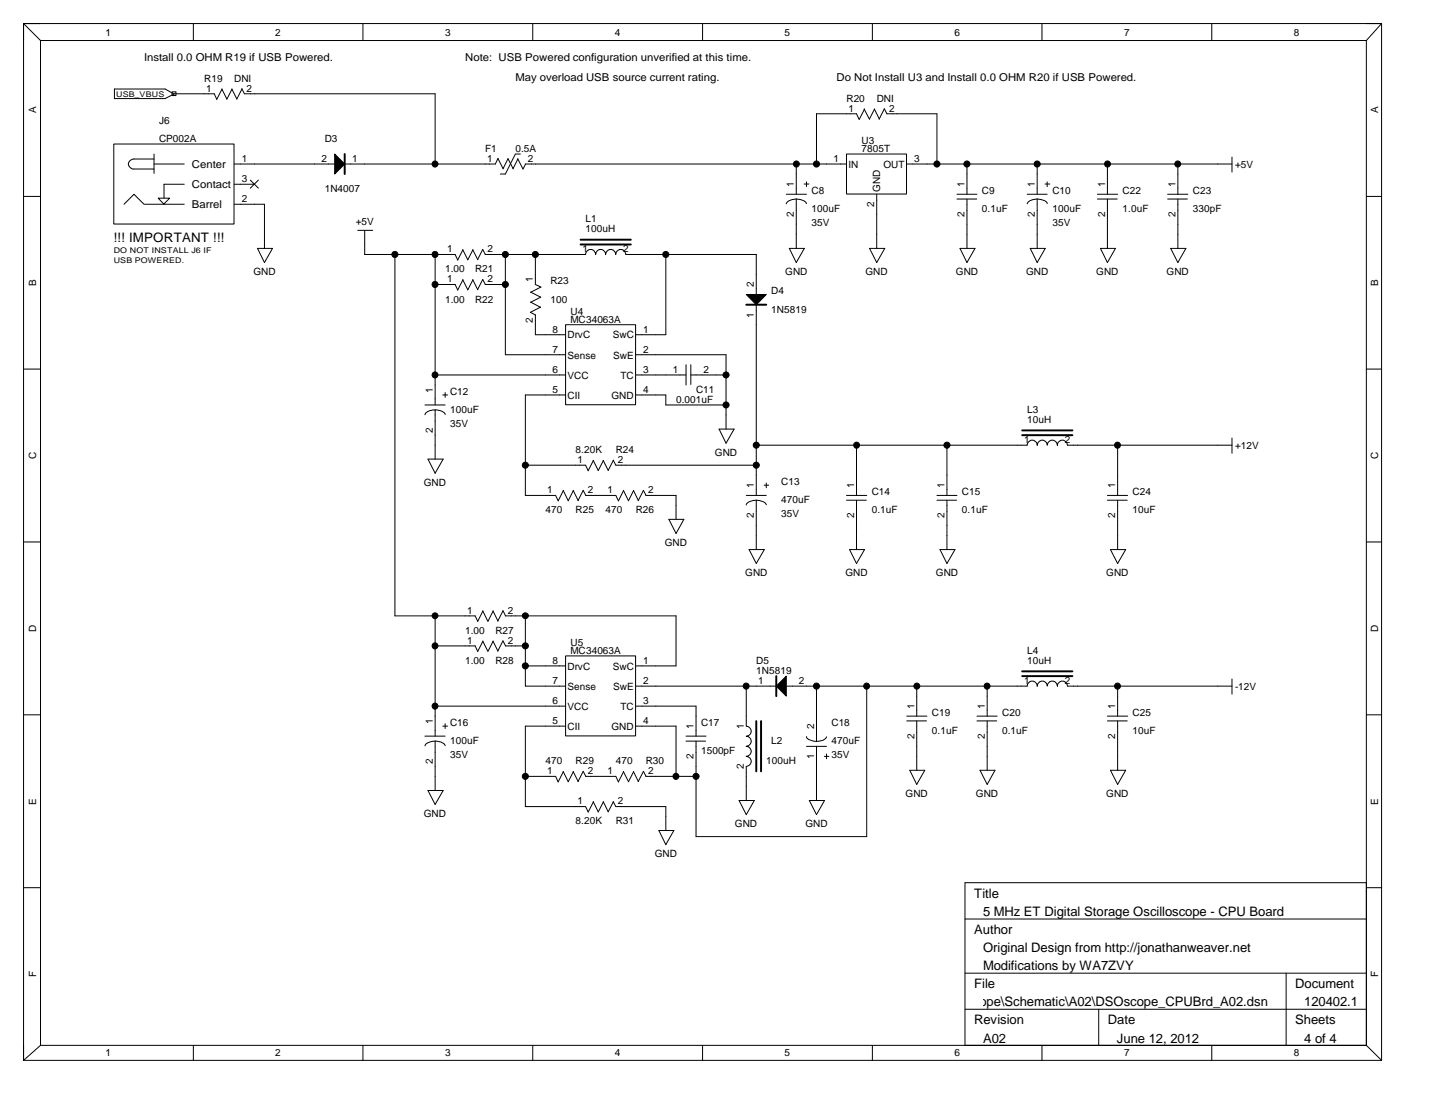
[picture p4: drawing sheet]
<svg xmlns="http://www.w3.org/2000/svg" width="279mm" height="216mm" viewBox="0 0 279 216" stroke-linecap="round" stroke-linejoin="round" font-family="sans-serif">
<g fill="none" stroke="#000" stroke-width=".19">
<path d="M4.6 4.6h264.4M4.6 4.6v201.8M4.6 4.6l3.3 3.3M7.9 7.9h258.1M7.9 7.9v195.6M22.3 17.3h9.8l1.8 1-1.8 .9h-9.8zM33.5 17.9h.8v.7h-.8zM33.9 18.3h7.8l.5 1.1M37.6 4.6v3.3M43.2 17.3l1 2M43.2 17.3l-1 2M45.2 17.3l-1 2"/>
<path d="M47.1 17.3l.5 1h37.1v13.6M47.1 17.3l-1 2-1-2M70.7 4.6v3.3M103.7 4.6v3.3M136.8 4.6v3.3M169.9 4.6v3.3M202.9 4.6v3.3M235.9 4.6v3.3M266 7.9v195.6M269 4.6v201.8M269 4.6l-3 3.3M4.6 38.2h3.3"/>
<path d="M22.2 28h23.4v15.6h-23.4zM24.1 39.8l2-2 1.9 2h7.9M26.1 32.9h3.9M30 31h-3.9a.99 .99 0 0 0-1.1 .8 .99 .99 0 0 0 .8 1.1h.2M30 30v3.8M30 31.9h5.9M31.9 39.7l1.1-1.1h-2.2l1.1 1.2M35.9 35.9h-4v2.7M45.6 35.9h3.9M45.6 31.9h19.6M45.6 39.8h5.9v8.6M48.7 35.1l1.6 1.5"/>
<path d="M50.3 35.1l-1.6 1.5M65.2 30l1.9 1.9-1.9 2zM97 30.8l-.6 1.1h-29.3M97 30.9l1 2M98.9 30.9l1 2M98.9 30.9l-1 2M100.8 30.9l1 2 .5-1M100.9 30.9l-1 2M101.3 30h-1l-1.9 3.9h-1M102.3 31.9h62.5M153.1 37.8h3.9M155 38.7a2.02 2.02 0 0 0-1.9 1"/>
<path d="M155 38.7a2.14 2.14 0 0 1 2 .9M155 31.9v5.9M155 38.7v9.7M156.6 35.8h.9M157 35.4v.9M164.8 30h11.7v7.8h-11.7zM167.3 23.3l-.5-1.1h-7.8v9.7M168.2 21.2l1.1 2M168.3 21.2l-1 2M170.2 21.2l1 2M170.3 21.2l-1 2M170.7 37.8v10.6"/>
<path d="M172.6 22.2h9.8v9.7M172.7 22.2l-.5-1-1 2M176.5 31.9h63.4M186.3 37.8h3.9M186.3 38.7h3.9M188.3 31.9v5.9M188.3 38.7v9.7M200 37.8h3.9M201.9 38.7a2.02 2.02 0 0 0-1.9 1M201.9 38.7a2.16 2.16 0 0 1 2 .9M201.9 31.9v5.9M201.9 38.7v9.7"/>
<path d="M203.5 35.8h.9M203.9 35.4v.9M213.7 37.8h3.9M213.7 38.7h3.8M215.6 31.9v5.9M215.6 38.7v9.7M227.3 37.8h4M227.3 38.7h3.9M229.3 31.9v5.9M229.3 38.7v9.7M239.9 30.6v2.9M266 38.2h3"/>
<path d="M50.1 48.4h3l-1.6 2.7zM69.7 44.8h2.9M71 44.8v4.7h17.6l.5 1.1 1-2M76.9 49.5v70.4h15.6l.5 1.1 1-2.1M84.7 49.5v29.3M90.1 48.6l1 2M90.1 54.5l1 1.9M90.1 54.5l-1 2-.5-1.1h-3.9M92 48.6l1 2M92 54.5l1 1.9M92.1 48.6l-1 2M92.1 54.5l-1 1.9"/>
<path d="M93 50.6l1-2 .5 .9h19.5a1.09 1.09 0 0 1 .8-.9h.4a1.09 1.09 0 0 1 .8 .9 1.19 1.19 0 0 1 .7-.9l.7 .1 .4 .3 .1 .5a1.19 1.19 0 0 1 .8-.9h.4a1.09 1.09 0 0 1 .8 .9l.1-.5 .4-.3 .7-.1a1.09 1.09 0 0 1 .7 .9h25.4v7.8M98.4 49.5v19.6h11.7M98.4 55.4h-3.9l-.5-1-1 2M103.3 58.8l2 1M103.3 56.9l2 .9M104.2 49.5v5.9l1.1 .5M105.3 59.8l-2 1 .9 .5M105.3 57.8l-2 1.1M105.3 55.9l-2 1M129.6 49.5v15.7h-5.8M145.3 57.3h3.9l-2 2zM147.2 59.3v37.1"/>
<path d="M153.7 48.4h2.9l-1.6 2.7zM169.3 48.4h3l-1.6 2.7zM186.9 48.4h2.9l-1.5 2.7zM200.6 48.4h2.9l-1.6 2.7zM214.3 48.4h2.9l-1.6 2.7zM227.9 48.4h3l-1.6 2.7zM4.6 71.9h3.3M82.7 78.8h4M84.7 79.8h-.4a1.74 1.74 0 0 0-1.6 .9M84.7 79.8h.4a1.61 1.61 0 0 1 1.6 .9M84.7 79.8v9.6M84.7 73h25.4"/>
<path d="M86.2 76.9h.9M86.7 76.4v1M104.2 61.3v3.9h5.9M110.1 63.2h13.7v15.6h-13.7zM110.1 76.9h-7.8v19.5h5.9l.5 1.1 1-2M123.8 76.9h5.8v1.9h11.8M123.8 73h9.8M123.8 69.1h17.6v14.4M133.6 71v3.9M134.5 73h6.9M134.5 71v3.9M266 71.9h3"/>
<path d="M83.3 89.4h3l-1.6 2.7zM102.3 90.6h11.7l.5 1.1M109.7 95.5l.9 2M111.6 95.5l1 2M111.6 95.5l-1 2M114.1 96.4l-.5-.9-1.1 2M115.5 89.6l1 2M115.5 89.6l-1 2M117.5 89.6l-1 2M119.4 89.6l.5 1h27.3M119.4 89.6l-1 2-1-2M121.4 95.5l1 2"/>
<path d="M121.4 95.5l-1 2-.5-1.1h-5.9M123.3 95.5l1 2M123.4 95.5l-1 2M125.7 96.4h5.9v4.7M125.8 96.4l-.5-.9-1 2M140 83.5h2.9l-1.5 2.8zM145.3 96.4h3.9M147.2 97.4a1.9 1.9 0 0 0-1.9 .9M147.2 97.4a1.98 1.98 0 0 1 2 .9M147.2 86.7h52.8a1.09 1.09 0 0 1 .8-1l.7 .1 .3 .4 .1 .5a1.19 1.19 0 0 1 .8-1l.7 .1 .4 .4 .1 .5a1.09 1.09 0 0 1 .8-1h.4a1.09 1.09 0 0 1 .8 1l.1-.5 .3-.4 .8-.1a1.09 1.09 0 0 1 .7 1h32.1M147.2 97.4v9.6M148.8 94.5h.9"/>
<path d="M149.2 94v1M164.8 96.4h4M164.8 97.4h3.9M166.8 86.7v9.7M166.8 97.4v9.6M182.4 96.4h3.9M182.4 97.4h3.8M184.4 86.7v9.7M184.4 97.4v9.6M215.6 96.4h4M215.6 97.4h3.9M217.6 86.7v9.7"/>
<path d="M217.6 97.4v9.6M239.9 85.3v2.9M4.6 105.5h3.3M84.7 119.9v23.4M94 118.9l1 2M96 118.9l1 2M96 118.9l-1 2.1M97.9 118.9l-1 2M97.9 118.9l.5 1M98.4 119.9h33.2v9.7h-7.8M102.3 119.9v13.7h7.8M130.2 101.1h3l-1.6 2.8z"/>
<path d="M145.9 107h2.9l-1.6 2.7zM165.4 107h2.9l-1.5 2.7zM183 107h2.9l-1.5 2.7zM216.2 107h3l-1.6 2.7zM266 105.5h3M4.6 139.2h3.3M84.7 137.5h25.4M84.7 125.7h7.8l.5 1.1M94 124.8l1 2M94 124.8l-1 2M96 124.8l1 2M96 124.8l-1 2"/>
<path d="M98.4 125.7h3.9M98.4 125.7l-.5-.9-1 2M102.3 129.6h7.8M110.1 127.7h13.7v15.6h-13.7zM123.8 133.6h27.3M123.8 137.5h11.7v5.8M145.3 133.6v7.8a.99 .99 0 0 1 .9 .8 .99 .99 0 0 1-.7 1.1h-.2a1 1 0 0 1 1 1 1 1 0 0 1-1 1 1.01 1.01 0 0 1 1 1 1.1 1.1 0 0 1-1 .9 .97 .97 0 0 1 1 1 .97 .97 0 0 1-1 1v6.6M153.1 131.6v3.9l-2-1.9zM153.1 133.6h46.9a1.09 1.09 0 0 1 .8-1l.7 .1 .3 .4 .1 .5a1.19 1.19 0 0 1 .8-1l.8 .2 .3 .4 .1 .4a1.09 1.09 0 0 1 .8-1h.4a1.09 1.09 0 0 1 .8 1l.1-.5 .3-.4 .8-.1a1.09 1.09 0 0 1 .7 1h32.1M159 133.6v10.7M168.8 133.6v29.3h-33.3v-18.6M176.5 139.4h4"/>
<path d="M178.5 133.6v5.8M190.2 139.4h4M192.2 133.6v5.8M215.6 139.4h4M217.6 133.6v5.8M239.9 132.2v2.9M266 139.2h3M82.7 143.3h4M83.3 153.9h3l-1.6 2.7zM84.7 144.3a2.04 2.04 0 0 0-2 .9M84.7 144.3a2.41 2.41 0 0 1 2 .8v.1M84.7 144.3v9.6"/>
<path d="M86.2 141.4h.9M86.7 140.9v.9M102.3 151.1h5.9l.5 1.1M109.7 150.2l.9 2M109.7 150.2l-1 2M110.1 141.4h-7.8v15.6h11.7l.5 1.1 1-2M111.6 150.2l1 2M111.6 150.2l-1 2M114 151.1h5.9l.5 1.1M114.1 151.1l-.5-.9-1.1 2M115.5 156.1l1 1.9M117.4 156.1l1 1.9 1-1.9"/>
<path d="M117.5 156.1l-1 2M119.4 156.1l.5 .9h9.7v4.7M121.4 150.2l1 2M121.4 150.2l-1 2M123.3 150.2l1 2M123.4 150.2l-1 2M123.8 141.4h7.8v9.7M125.7 151.1h9.8M125.8 151.1l-.5-.9-1 2M133.6 143.3h3.9M133.6 144.3h3.8M143.9 155.8h3l-1.6 2.8z"/>
<path d="M157 143.4a1.9 1.9 0 0 0 2 .9M157 145.3h3.9M157.6 155.8h2.9l-1.5 2.8zM159 145.3v10.5M160.5 147.2h.9M160.9 143.4a1.91 1.91 0 0 1-1.9 .9M160.9 146.8v.9M176.5 140.3h3.9M177.1 150h3l-1.6 2.7zM178.5 140.3v9.7M190.2 140.3h3.9M190.8 150h2.9l-1.5 2.7z"/>
<path d="M192.2 140.3v9.7M215.6 140.3h3.9M216.2 150h3l-1.6 2.7zM217.6 140.3v9.7M4.6 172.8h3.3M128.3 161.7h2.9l-1.6 2.7zM187.9 178.9h78.1M266 171.8h-78.1v31.7M266 172.8h3M187.9 189.5h78.1M187.9 196.5h78.1M213.9 196.5v7"/>
<path d="M250.4 189.5v14M4.6 206.4h264.4M7.9 203.5h258.1M7.9 203.5l-3.3 2.9M37.6 203.5v2.9M70.7 203.5v2.9M103.7 203.5v2.9M136.8 203.5v2.9M169.9 203.5v2.9M202.9 203.5v2.9M235.9 203.5v2.9M266 203.5l3 2.9"/>
<circle cx="84.7" cy="31.9" r=".59"/>
<circle cx="155" cy="31.9" r=".59"/>
<circle cx="159" cy="31.9" r=".59"/>
<circle cx="182.4" cy="31.9" r=".59"/>
<circle cx="188.3" cy="31.9" r=".59"/>
<circle cx="201.9" cy="31.9" r=".59"/>
<circle cx="215.6" cy="31.9" r=".59"/>
<circle cx="229.3" cy="31.9" r=".59"/>
<circle cx="76.9" cy="49.5" r=".59"/>
<circle cx="84.7" cy="55.4" r=".59"/>
<circle cx="84.7" cy="49.5" r=".59"/>
<circle cx="98.4" cy="49.5" r=".59"/>
<circle cx="98.4" cy="55.4" r=".59"/>
<circle cx="104.2" cy="49.5" r=".59"/>
<circle cx="129.6" cy="49.5" r=".59"/>
<circle cx="84.7" cy="73" r=".59"/>
<circle cx="141.4" cy="73" r=".59"/>
<circle cx="141.4" cy="78.8" r=".59"/>
<circle cx="102.3" cy="90.6" r=".59"/>
<circle cx="147.2" cy="86.7" r=".59"/>
<circle cx="147.2" cy="90.6" r=".59"/>
<circle cx="166.8" cy="86.7" r=".59"/>
<circle cx="184.4" cy="86.7" r=".59"/>
<circle cx="217.6" cy="86.7" r=".59"/>
<circle cx="84.7" cy="119.9" r=".57"/>
<circle cx="102.3" cy="119.9" r=".58"/>
<circle cx="84.7" cy="137.5" r=".59"/>
<circle cx="84.7" cy="125.7" r=".59"/>
<circle cx="102.3" cy="129.6" r=".59"/>
<circle cx="102.3" cy="125.7" r=".59"/>
<circle cx="145.3" cy="133.6" r=".59"/>
<circle cx="159" cy="133.6" r=".59"/>
<circle cx="168.7" cy="133.6" r=".59"/>
<circle cx="178.5" cy="133.6" r=".59"/>
<circle cx="192.2" cy="133.6" r=".59"/>
<circle cx="217.6" cy="133.6" r=".59"/>
<circle cx="102.3" cy="151.1" r=".59"/>
<circle cx="131.6" cy="151.1" r=".59"/>
<circle cx="135.5" cy="151.1" r=".59"/>
</g>
<g fill="#000">
<path d="M65.2 30l1.9 1.9-1.9 2zM145.3 57.3h3.9l-2 2zM153.1 131.6v3.9l-2-1.9z"/>
<circle cx="84.7" cy="31.9" r=".59"/>
<circle cx="155" cy="31.9" r=".59"/>
<circle cx="159" cy="31.9" r=".59"/>
<circle cx="182.4" cy="31.9" r=".59"/>
<circle cx="188.3" cy="31.9" r=".59"/>
<circle cx="201.9" cy="31.9" r=".59"/>
<circle cx="215.6" cy="31.9" r=".59"/>
<circle cx="229.3" cy="31.9" r=".59"/>
<circle cx="76.9" cy="49.5" r=".59"/>
<circle cx="84.7" cy="55.4" r=".59"/>
<circle cx="84.7" cy="49.5" r=".59"/>
<circle cx="98.4" cy="49.5" r=".59"/>
<circle cx="98.4" cy="55.4" r=".59"/>
<circle cx="104.2" cy="49.5" r=".59"/>
<circle cx="129.6" cy="49.5" r=".59"/>
<circle cx="84.7" cy="73" r=".59"/>
<circle cx="141.4" cy="73" r=".59"/>
<circle cx="141.4" cy="78.8" r=".59"/>
<circle cx="102.3" cy="90.6" r=".59"/>
<circle cx="147.2" cy="86.7" r=".59"/>
<circle cx="147.2" cy="90.6" r=".59"/>
<circle cx="166.8" cy="86.7" r=".59"/>
<circle cx="184.4" cy="86.7" r=".59"/>
<circle cx="217.6" cy="86.7" r=".59"/>
<circle cx="84.7" cy="119.9" r=".57"/>
<circle cx="102.3" cy="119.9" r=".58"/>
<circle cx="84.7" cy="137.5" r=".59"/>
<circle cx="84.7" cy="125.7" r=".59"/>
<circle cx="102.3" cy="129.6" r=".59"/>
<circle cx="102.3" cy="125.7" r=".59"/>
<circle cx="145.3" cy="133.6" r=".59"/>
<circle cx="159" cy="133.6" r=".59"/>
<circle cx="168.7" cy="133.6" r=".59"/>
<circle cx="178.5" cy="133.6" r=".59"/>
<circle cx="192.2" cy="133.6" r=".59"/>
<circle cx="217.6" cy="133.6" r=".59"/>
<circle cx="102.3" cy="151.1" r=".59"/>
<circle cx="131.6" cy="151.1" r=".59"/>
<circle cx="135.5" cy="151.1" r=".59"/>
</g>
<path d="M67.1 30v3.9M113 47.6h9.8M113 46.7h9.8M145.3 59.3h3.9M199 84.7h9.8M199 83.8h9.8M151.1 131.6v3.9M199 131.6h9.8M199 130.7h9.8M147.2 140.4v9.8M148.2 140.4v9.8" fill="none" stroke="#000" stroke-width=".38"/>
<g font-size="2.5">
<text x="22.2" y="47">!!! IMPORTANT !!!</text>
<text x="189.7" y="174.9">Title</text>
<text x="191.4" y="178.4">5 MHz ET Digital Storage Oscilloscope - CPU Board</text>
<text x="189.7" y="181.9">Author</text>
<text x="191.4" y="185.4">Original Design from http://jonathanweaver.net</text>
<text x="191.4" y="188.9">Modifications by WA7ZVY</text>
<text x="146" y="195.9">C:\Users\pmesser\_Paul\Design\DSOscope\Schematic\A02\DSOscope_CPUBrd_A02.dsn</text>
<text x="189.7" y="192.4">File</text>
<text x="252.2" y="192.4">Document</text>
<text x="253.9" y="195.9">120402.1</text>
<text x="189.7" y="199.4">Revision</text>
<text x="191.4" y="203">A02</text>
<text x="215.7" y="199.4">Date</text>
<text x="217.5" y="203">June 12, 2012</text>
<text x="252.2" y="199.4">Sheets</text>
<text x="253.9" y="203">4 of 4</text>
</g>
<g font-size="2.1">
<text x="28" y="12">Install 0.0 OHM R19 if USB Powered.</text>
<text x="90.6" y="12">Note: USB Powered configuration unverified at this time.</text>
<text x="100.3" y="15.8">May overload USB source current rating.</text>
<text x="162.9" y="15.8">Do Not Install U3 and Install 0.0 OHM R20 if USB Powered.</text>
<text x="37.4" y="32.7">Center</text>
<text x="37.4" y="36.7">Contact</text>
<text x="37.4" y="40.6">Barrel</text>
</g>
<g font-size="1.9">
<text x="20.5" y="7.1">1</text>
<text x="53.6" y="7.1">2</text>
<text x="86.7" y="7.1">3</text>
<text x="119.7" y="7.1">4</text>
<text x="152.8" y="7.1">5</text>
<text x="185.8" y="7.1">6</text>
<text x="218.9" y="7.1">7</text>
<text x="251.9" y="7.1">8</text>
<text x="39.8" y="15.9">R19</text>
<text x="40.1" y="17.8">1</text>
<text x="45.6" y="15.9">DNI</text>
<text x="48" y="17.8">2</text>
<text x="7" y="22.1" transform="rotate(-90 7 22.1)">A</text>
<text x="164.8" y="19.8">R20</text>
<text x="165.2" y="21.7">1</text>
<text x="170.7" y="19.8">DNI</text>
<text x="173.1" y="21.7">2</text>
<text x="268.3" y="22.1" transform="rotate(-90 268.3 22.1)">A</text>
<text x="31" y="24.1">J6</text>
<text x="31" y="27.6">CP002A</text>
<text x="63.2" y="27.6">D3</text>
<text x="94.5" y="29.6">F1</text>
<text x="100.3" y="29.6">0.5A</text>
<text x="167.7" y="28">U3</text>
<text x="167.7" y="29.6">7805T</text>
<text x="47.1" y="31.5">1</text>
<text x="47.1" y="35.4">3</text>
<text x="62.6" y="31.5">2</text>
<text x="68.6" y="31.5">1</text>
<text x="94.9" y="31.5">1</text>
<text x="102.8" y="31.5">2</text>
<text x="162.3" y="31.5">1</text>
<text x="165.2" y="32.7">IN</text>
<text x="172" y="32.7">OUT</text>
<text x="178" y="31.5">3</text>
<text x="240.5" y="32.7">+5V</text>
<text x="47.1" y="39.3">2</text>
<text x="63.2" y="37.4">1N4007</text>
<text x="154.6" y="36.4" transform="rotate(-90 154.6 36.4)">1</text>
<text x="158" y="37.8">C8</text>
<text x="158" y="41.3">100uF</text>
<text x="170.2" y="40.4" transform="rotate(-90 170.2 40.4)">2</text>
<text x="171.4" y="37.4" transform="rotate(-90 171.4 37.4)">GND</text>
<text x="187.8" y="36.4" transform="rotate(-90 187.8 36.4)">1</text>
<text x="191.2" y="37.8">C9</text>
<text x="191.2" y="41.3">0.1uF</text>
<text x="201.5" y="36.4" transform="rotate(-90 201.5 36.4)">1</text>
<text x="204.9" y="37.8">C10</text>
<text x="204.9" y="41.3">100uF</text>
<text x="215.2" y="36.4" transform="rotate(-90 215.2 36.4)">1</text>
<text x="218.6" y="37.8">C22</text>
<text x="218.6" y="41.3">1.0uF</text>
<text x="228.9" y="36.4" transform="rotate(-90 228.9 36.4)">1</text>
<text x="232.3" y="37.8">C23</text>
<text x="232.3" y="41.3">330pF</text>
<text x="69.3" y="43.8">+5V</text>
<text x="114" y="43.2">L1</text>
<text x="114" y="45.2">100uH</text>
<text x="154.6" y="42.3" transform="rotate(-90 154.6 42.3)">2</text>
<text x="158" y="44">35V</text>
<text x="187.8" y="42.3" transform="rotate(-90 187.8 42.3)">2</text>
<text x="201.5" y="42.3" transform="rotate(-90 201.5 42.3)">2</text>
<text x="204.9" y="44">35V</text>
<text x="215.2" y="42.3" transform="rotate(-90 215.2 42.3)">2</text>
<text x="228.9" y="42.3" transform="rotate(-90 228.9 42.3)">2</text>
<text x="49.3" y="53.6">GND</text>
<text x="86.7" y="53">1.00</text>
<text x="87.1" y="49.1">1</text>
<text x="92.5" y="53">R21</text>
<text x="94.9" y="49.1">2</text>
<text x="113.4" y="49.1">1</text>
<text x="121.3" y="49.1">2</text>
<text x="152.9" y="53.6">GND</text>
<text x="168.5" y="53.6">GND</text>
<text x="186.1" y="53.6">GND</text>
<text x="199.8" y="53.6">GND</text>
<text x="213.5" y="53.6">GND</text>
<text x="227.1" y="53.6">GND</text>
<text x="7" y="55.7" transform="rotate(-90 7 55.7)">B</text>
<text x="86.7" y="58.9">1.00</text>
<text x="87.1" y="55">1</text>
<text x="92.5" y="58.9">R22</text>
<text x="94.9" y="55">2</text>
<text x="103.8" y="54.9" transform="rotate(-90 103.8 54.9)">1</text>
<text x="107.2" y="55.3">R23</text>
<text x="107.2" y="58.9">100</text>
<text x="146.8" y="55.9" transform="rotate(-90 146.8 55.9)">2</text>
<text x="150.2" y="57.3">D4</text>
<text x="268.3" y="55.7" transform="rotate(-90 268.3 55.7)">B</text>
<text x="103.8" y="62.8" transform="rotate(-90 103.8 62.8)">2</text>
<text x="107.6" y="64.7">8</text>
<text x="110.5" y="65.9">DrvC</text>
<text x="111.1" y="61.2">U4</text>
<text x="111.1" y="62.8">MC34063A</text>
<text x="119.3" y="65.9">SwC</text>
<text x="125.2" y="64.7">1</text>
<text x="146.8" y="61.9" transform="rotate(-90 146.8 61.9)">1</text>
<text x="150.2" y="60.8">1N5819</text>
<text x="107.6" y="68.6">7</text>
<text x="110.5" y="69.8">Sense</text>
<text x="119.4" y="69.8">SwE</text>
<text x="125.2" y="68.6">2</text>
<text x="84.3" y="76.4" transform="rotate(-90 84.3 76.4)">1</text>
<text x="87.6" y="76.8">C12</text>
<text x="107.6" y="72.6">6</text>
<text x="107.6" y="76.5">5</text>
<text x="110.5" y="73.7">VCC</text>
<text x="110.5" y="77.6">CII</text>
<text x="119.1" y="77.6">GND</text>
<text x="120.8" y="73.7">TC</text>
<text x="125.2" y="76.5">4</text>
<text x="125.2" y="72.6">3</text>
<text x="131" y="72.6">1</text>
<text x="135.5" y="76.5">C11</text>
<text x="137" y="72.6">2</text>
<text x="87.6" y="80.4">100uF</text>
<text x="87.6" y="83.1">35V</text>
<text x="131.6" y="78.4">0.001uF</text>
<text x="200" y="80.4">L3</text>
<text x="200" y="82.3">10uH</text>
<text x="7" y="89.4" transform="rotate(-90 7 89.4)">C</text>
<text x="84.3" y="84.3" transform="rotate(-90 84.3 84.3)">2</text>
<text x="112.1" y="88.2">8.20K</text>
<text x="119.9" y="88.2">R24</text>
<text x="139.2" y="88.7">GND</text>
<text x="199.4" y="86.2">1</text>
<text x="207.3" y="86.2">2</text>
<text x="240.5" y="87.4">+12V</text>
<text x="268.3" y="89.4" transform="rotate(-90 268.3 89.4)">C</text>
<text x="82.5" y="94.6">GND</text>
<text x="112.5" y="90.1">1</text>
<text x="120.3" y="90.1">2</text>
<text x="146.8" y="95" transform="rotate(-90 146.8 95)">1</text>
<text x="152.1" y="94.5">C13</text>
<text x="166.3" y="95" transform="rotate(-90 166.3 95)">1</text>
<text x="183.9" y="95" transform="rotate(-90 183.9 95)">1</text>
<text x="217.1" y="95" transform="rotate(-90 217.1 95)">1</text>
<text x="106.2" y="99.9">470</text>
<text x="106.6" y="96">1</text>
<text x="112.1" y="99.9">R25</text>
<text x="114.5" y="96">2</text>
<text x="117.9" y="99.9">470</text>
<text x="118.3" y="96">1</text>
<text x="123.8" y="99.9">R26</text>
<text x="126.2" y="96">2</text>
<text x="146.8" y="100.9" transform="rotate(-90 146.8 100.9)">2</text>
<text x="152.1" y="98">470uF</text>
<text x="152.1" y="100.7">35V</text>
<text x="166.3" y="100.9" transform="rotate(-90 166.3 100.9)">2</text>
<text x="169.7" y="96.4">C14</text>
<text x="169.7" y="99.9">0.1uF</text>
<text x="183.9" y="100.9" transform="rotate(-90 183.9 100.9)">2</text>
<text x="187.3" y="96.4">C15</text>
<text x="187.3" y="99.9">0.1uF</text>
<text x="217.1" y="100.9" transform="rotate(-90 217.1 100.9)">2</text>
<text x="220.5" y="96.4">C24</text>
<text x="220.5" y="99.9">10uF</text>
<text x="129.4" y="106.3">GND</text>
<text x="145.1" y="112.2">GND</text>
<text x="164.6" y="112.2">GND</text>
<text x="182.2" y="112.2">GND</text>
<text x="215.4" y="112.2">GND</text>
<text x="90.9" y="119.5">1</text>
<text x="98.9" y="119.5">2</text>
<text x="7" y="123.1" transform="rotate(-90 7 123.1)">D</text>
<text x="90.6" y="123.4">1.00</text>
<text x="90.9" y="125.3">1</text>
<text x="96.4" y="123.4">R27</text>
<text x="98.9" y="125.3">2</text>
<text x="111.1" y="125.7">U5</text>
<text x="268.3" y="123.1" transform="rotate(-90 268.3 123.1)">D</text>
<text x="90.6" y="129.2">1.00</text>
<text x="96.4" y="129.2">R28</text>
<text x="107.6" y="129.2">8</text>
<text x="110.5" y="130.4">DrvC</text>
<text x="111.1" y="127.3">MC34063A</text>
<text x="119.3" y="130.4">SwC</text>
<text x="125.2" y="129.2">1</text>
<text x="147.2" y="129.2">D5</text>
<text x="147.2" y="131.2">1N5819</text>
<text x="200" y="127.3">L4</text>
<text x="200" y="129.2">10uH</text>
<text x="107.6" y="137">6</text>
<text x="107.6" y="133.2">7</text>
<text x="110.5" y="134.3">Sense</text>
<text x="119.4" y="134.3">SwE</text>
<text x="125.2" y="137">3</text>
<text x="125.2" y="133.2">2</text>
<text x="147.6" y="133.2">1</text>
<text x="155.5" y="133.2">2</text>
<text x="178" y="138" transform="rotate(-90 178 138)">1</text>
<text x="191.7" y="138" transform="rotate(-90 191.7 138)">1</text>
<text x="199.4" y="133.2">1</text>
<text x="207.3" y="133.2">2</text>
<text x="217.1" y="138" transform="rotate(-90 217.1 138)">1</text>
<text x="240.5" y="134.3">-12V</text>
<text x="84.3" y="140.9" transform="rotate(-90 84.3 140.9)">1</text>
<text x="87.6" y="141.4">C16</text>
<text x="107.6" y="140.9">5</text>
<text x="110.5" y="138.2">VCC</text>
<text x="110.5" y="142.1">CII</text>
<text x="119.1" y="142.1">GND</text>
<text x="120.8" y="138.2">TC</text>
<text x="125.2" y="140.9">4</text>
<text x="135.1" y="141.9" transform="rotate(-90 135.1 141.9)">1</text>
<text x="136.5" y="141.4">C17</text>
<text x="144.8" y="141.9" transform="rotate(-90 144.8 141.9)">1</text>
<text x="158.5" y="141.9" transform="rotate(-90 158.5 141.9)">2</text>
<text x="161.9" y="141.4">C18</text>
<text x="178" y="143.9" transform="rotate(-90 178 143.9)">2</text>
<text x="181.5" y="139.4">C19</text>
<text x="181.5" y="142.9">0.1uF</text>
<text x="191.7" y="143.9" transform="rotate(-90 191.7 143.9)">2</text>
<text x="195.1" y="139.4">C20</text>
<text x="195.1" y="142.9">0.1uF</text>
<text x="217.1" y="143.9" transform="rotate(-90 217.1 143.9)">2</text>
<text x="220.5" y="139.4">C25</text>
<text x="220.5" y="142.9">10uF</text>
<text x="84.3" y="148.8" transform="rotate(-90 84.3 148.8)">2</text>
<text x="87.6" y="144.9">100uF</text>
<text x="87.6" y="147.6">35V</text>
<text x="106.2" y="148.8">470</text>
<text x="112.1" y="148.8">R29</text>
<text x="119.9" y="148.8">470</text>
<text x="125.7" y="148.8">R30</text>
<text x="135.1" y="147.8" transform="rotate(-90 135.1 147.8)">2</text>
<text x="136.5" y="146.8">1500pF</text>
<text x="144.8" y="149.8" transform="rotate(-90 144.8 149.8)">2</text>
<text x="149.2" y="148.8">100uH</text>
<text x="150.2" y="144.9">L2</text>
<text x="158.5" y="147.8" transform="rotate(-90 158.5 147.8)">1</text>
<text x="161.9" y="144.9">470uF</text>
<text x="161.9" y="147.6">35V</text>
<text x="106.6" y="150.7">1</text>
<text x="114.5" y="150.7">2</text>
<text x="118.3" y="150.7">1</text>
<text x="126.2" y="150.7">2</text>
<text x="176.3" y="155.2">GND</text>
<text x="190" y="155.2">GND</text>
<text x="215.4" y="155.2">GND</text>
<text x="7" y="156.6" transform="rotate(-90 7 156.6)">E</text>
<text x="82.5" y="159.1">GND</text>
<text x="112.1" y="160.5">8.20K</text>
<text x="112.5" y="156.6">1</text>
<text x="119.9" y="160.5">R31</text>
<text x="120.3" y="156.6">2</text>
<text x="143.1" y="161">GND</text>
<text x="156.8" y="161">GND</text>
<text x="268.3" y="156.6" transform="rotate(-90 268.3 156.6)">E</text>
<text x="127.5" y="166.9">GND</text>
<text x="7" y="190.2" transform="rotate(-90 7 190.2)">F</text>
<text x="268.3" y="190.2" transform="rotate(-90 268.3 190.2)">F</text>
<text x="20.5" y="205.6">1</text>
<text x="53.6" y="205.6">2</text>
<text x="86.7" y="205.6">3</text>
<text x="119.7" y="205.6">4</text>
<text x="152.8" y="205.6">5</text>
<text x="185.8" y="205.6">6</text>
<text x="218.9" y="205.6">7</text>
<text x="251.9" y="205.6">8</text>
</g>
<g font-size="1.5">
<text x="22.6" y="18.9">USB_VBUS</text>
<text x="22.2" y="49.2">DO NOT INSTALL J6 IF</text>
<text x="22.2" y="51.2">USB POWERED.</text>
</g>
</svg>
